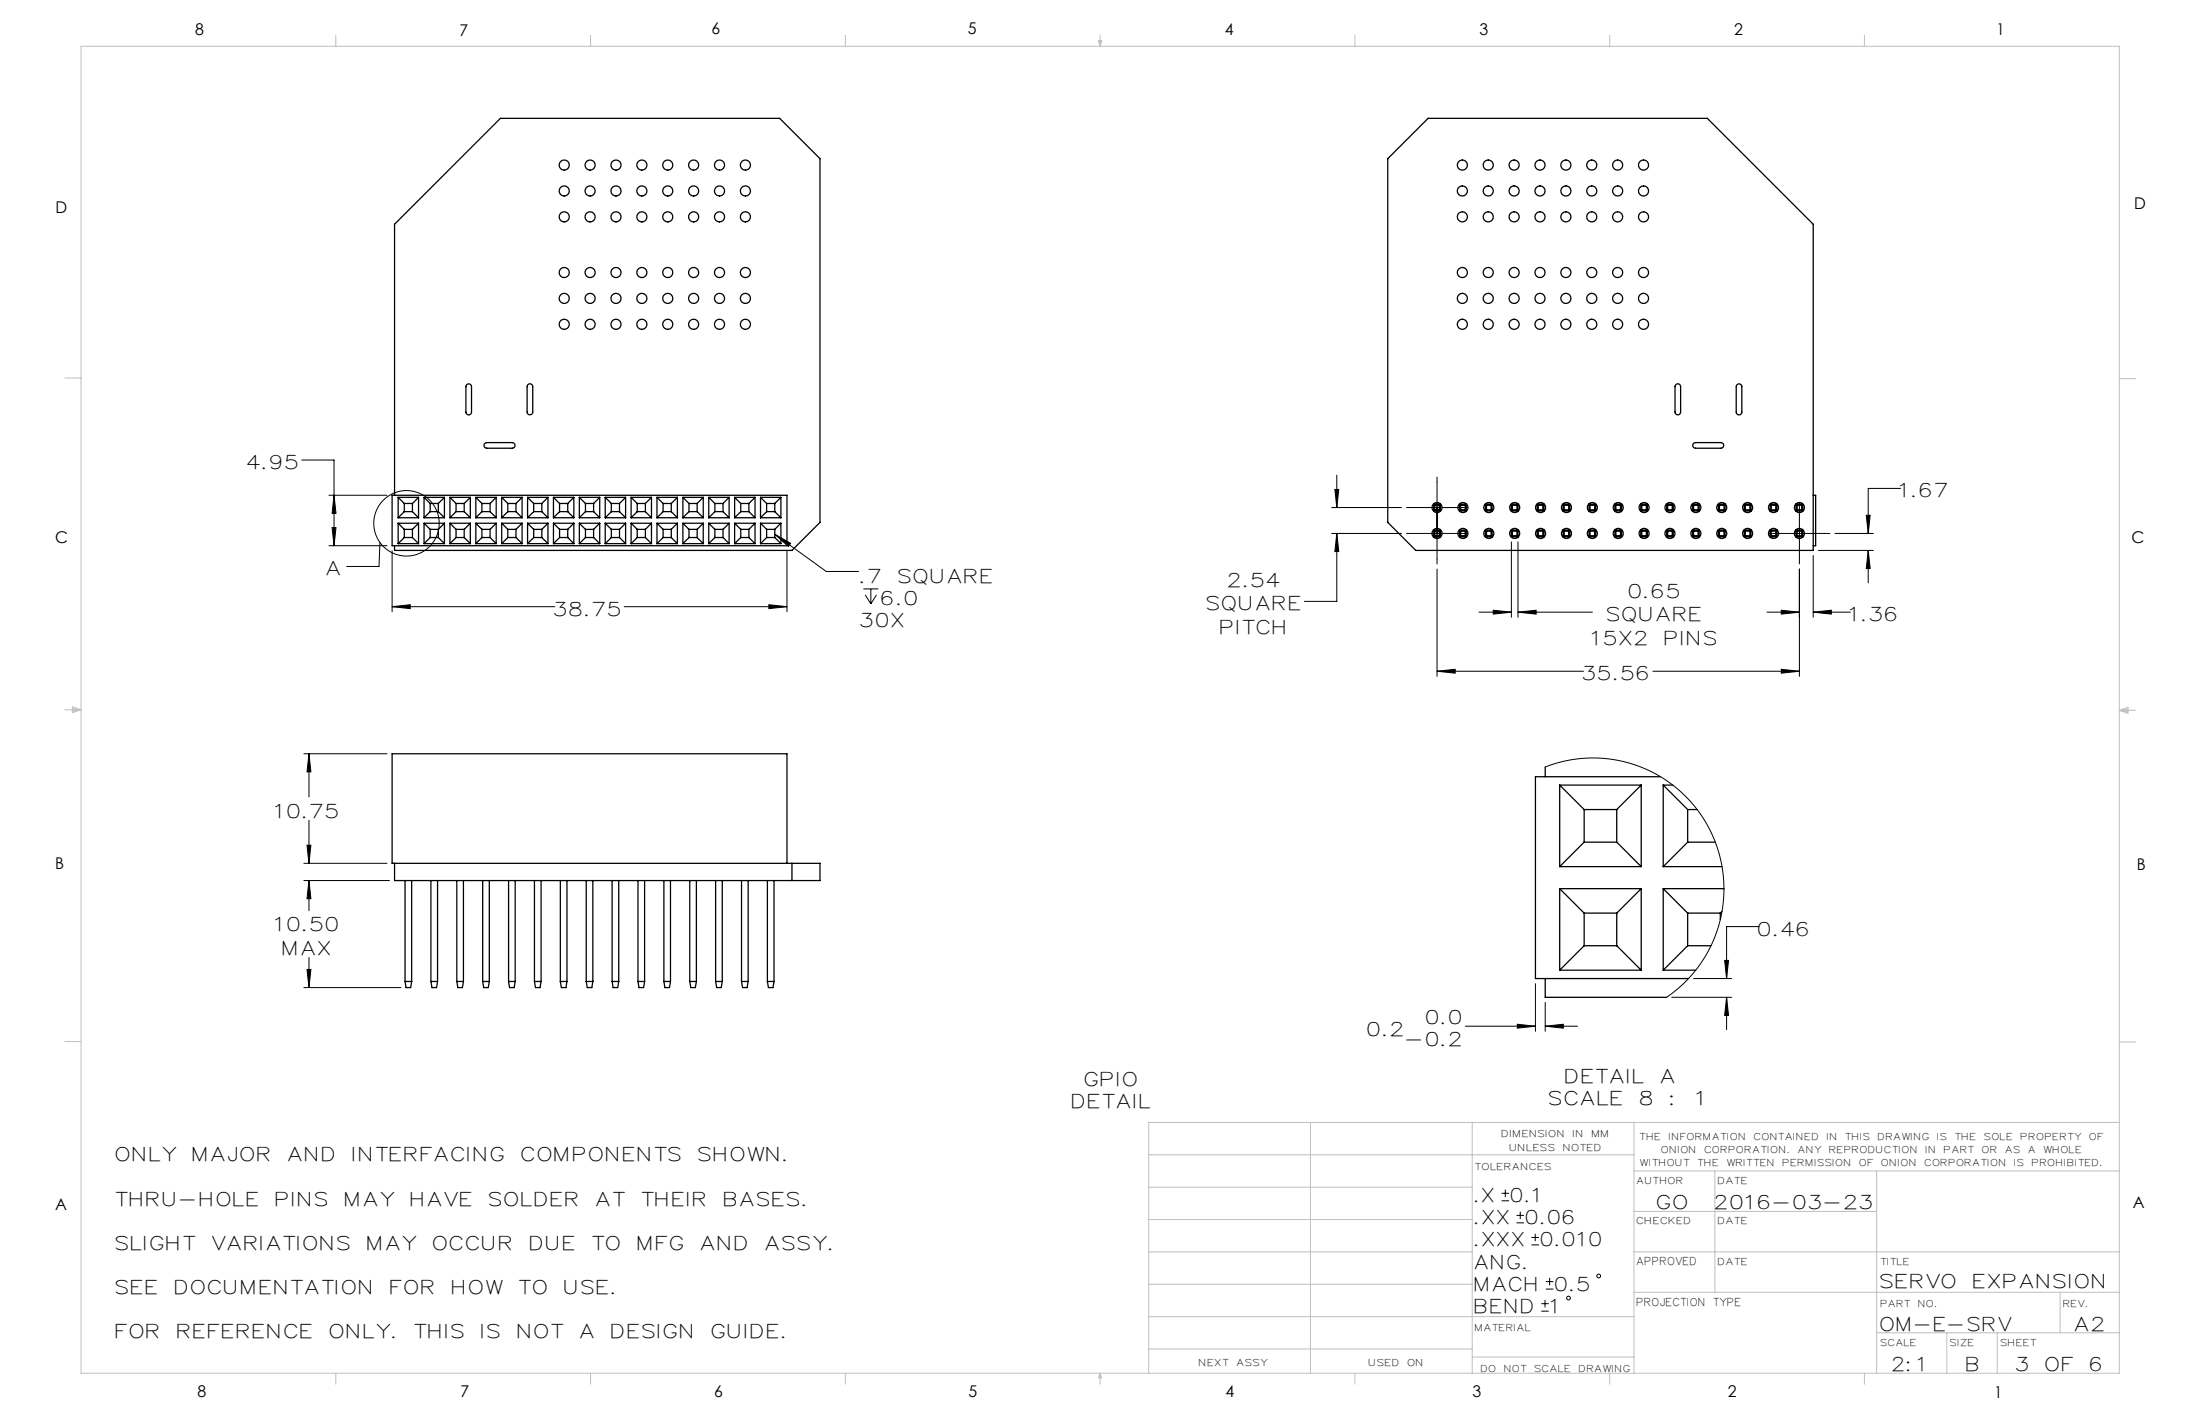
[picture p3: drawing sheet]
<svg xmlns="http://www.w3.org/2000/svg" width="432mm" height="279mm" viewBox="0 0 432 279" stroke-linecap="round" stroke-linejoin="round" font-family="sans-serif">
<g fill="none" stroke="#000" stroke-width=".2">
<path d="M59.2 90.3h6.4v16.8M64.6 97.2h11.4M65.6 97.2l.3 3.5h-.7zM261.4 99.6h13.7M262 96h.8l-.4 3.6zM262.4 93.2v6.4M277.1 99.6h10M282.1 94.6v15.1M353.2 99.7v10M373 95.8h-6.3v8.9M64.6 107.1h11.4M65.2 103.5h.7l-.3 3.6z"/>
<path d="M74.6 106.4l-.2 4.7h-6.4M77 119l3.5-.3v.7zM77 108.1v11.9M77 119h31.9M122.5 119h32M150.9 118.7l3.6 .3-3.6 .4zM152.1 104.8l3.1 1.8-.5 .6zM152.1 104.8l10.1 7.3h6.3M154.5 108.1v11.9M169.5 115.6h2.9M169.8 116.7l1.1 1.8M170.9 115.6v2.9"/>
<path d="M172 116.7l-1.1 1.8M261.4 104.7h13.7M262.4 104.7v13.3h-6.4M262.4 104.7l.4 3.5h-.8zM277.1 104.7h10M282.1 111.7v21M293.1 119.7l3.5 .4-3.5 .4zM296.6 106.3v14.8M297.9 106.3v14.8M348.2 104.7h10M349.6 119.7l3.6 .4-3.6 .4zM353.2 111.7v21"/>
<path d="M355.9 109v12.1M356.9 108h10.8M360.2 104.7h7.5M366.3 101.1h.8l-.4 3.6zM366.7 108v6.3M366.7 108l.4 3.6h-.8zM282.1 131.7h28.7M282.1 131.7l3.5-.4v.8zM290.3 120.1h6.3M297.9 120.1h14.6M297.9 120.1l3.6-.4v.8zM324.4 131.7h28.8"/>
<path d="M346.8 120.1h6.4M349.6 131.3l3.6 .4-3.6 .4zM355.9 120.1h7.3M355.9 120.1l3.5-.4v.8zM59.6 147.9h16.4M60.6 147.9v8.5M60.6 147.9l.4 3.5h-.7zM303.3 150.5l2.2-.8 2.2-.5 2.3-.3 2.2-.2 2.3 .1 2.3 .3 2.3 .4 2.4 .8 2.1 .9 2.1 1.1 1.9 1.2 2 1.6 1.6 1.6 1.5 1.7 1.5 2 1.2 2 .9 2 .9 2.3 .6 2.2 .4 2.3 .1 2.3v2.5l-.2 2.3-.5 2.4-.7 2.2-.8 2.1-1.2 2.3-1.2 1.9-1.5 1.9-1.6 1.7-1.7 1.5-1.8 1.4M59.6 169.4h16.4M59.6 172.8h16.8M60.3 165.8h.7l-.4 3.6zM60.6 160.9v8.5"/>
<path d="M60.6 172.8v5.9M60.6 172.8l.4 3.5h-.7zM59.6 193.8h19.1M60.3 190.2h.7l-.4 3.6zM60.6 187.9v5.9M301.4 193v9.4M303.3 196.7v5.7M328.1 195.7h11.8M332.4 192h7.5M338.5 188.4h.8l-.4 3.6zM338.9 195.7v6.3M338.9 195.7l.4 3.5h-.8z"/>
<path d="M345.2 181.8h-6.3v10.2M287.6 201.3h13.8M297.8 201l3.6 .3-3.6 .4zM303.3 201.3h6.3M303.3 201.3l3.5-.3v.7zM294.7 235.6h1.5M294.7 234.1h1.5M295.4 233.4v1.5M297.7 239.9h1.4M297.7 238.5h1.4M298.4 237.7v1.5M300.6 244.3h1.5"/>
<path d="M300.6 242.8h1.5M301.3 242.1v1.4M302.5 257.3h1.5M302.5 255.8h1.5M303.2 255.1v1.4M303.4 252.9h1.5M303.4 251.5h1.5M304.1 250.7v1.5"/>
<circle cx="79.8" cy="102.7" r="6.4"/>
<circle cx="307.9" cy="254.7" r=".37"/>
<circle cx="313.8" cy="250.4" r=".37"/>
</g>
<path d="M277.1 99.6h-1M282.1 99.7v-1M282.1 94.6v-1M287.1 99.6h.9M353.2 99.7v-1M277.1 104.7h-1M282.1 109.7v1M282.1 104.6v1M287.1 104.7h.9M348.2 104.7h-1M353.2 109.7v1M358.2 104.7h1" fill="none" stroke="#000" stroke-width=".2" stroke-dasharray="15.2 1.3 1.3 1.3"/>
<g fill="none" stroke="#c0c0c0" stroke-width=".2">
<path d="M15.9 9.1h400.1v260.3h-400.1zM65.9 6.9v2.2M115.9 6.9v2.2M165.9 6.9v2.2M215.6 8h.6l-.3 1.1zM215.7 8l.2 1.1M215.9 6.9v2.2M216 8l-.1 1.1M265.9 6.9v2.2M315.9 6.9v2.2M365.9 6.9v2.2M12.7 74.2h3.2"/>
<path d="M416 74.3h3.1M12.7 139.3h3.2M14.2 139l1.7 .3M14.2 138.7l1.7 .6-1.7 .5zM15.9 139.3l-1.7 .2M416 139.4h3.1M416 139.4l1.7-.6v1.1zM416 139.4l1.7 .2M417.7 139.1l-1.7 .3M12.7 204.4h3.2M416 204.5h3.1M225.5 226.6h95.2"/>
<path d="M225.5 239.3h63.5M225.5 232.9h63.5M257.2 220.2v49.2M289 220.2v49.2M320.7 220.2v49.2M320.7 237.7h47.6M320.7 229.8h95.3M336.6 229.8v23.8M368.3 229.8v39.6M416 220.2h-190.5v49.2M225.5 258.3h95.2M225.5 245.6h63.5"/>
<path d="M225.5 252h63.5M320.7 253.6h95.3M320.7 245.6h95.3M404.3 253.6v7.9M65.9 269.4v2.2M115.9 269.4v2.2M165.9 269.4v2.2M215.9 269.4v2.2M215.9 269.4l.3 .9h-.6zM225.5 264.7h63.5M265.9 269.4v2.2M289 266.3h31.7"/>
<path d="M315.9 269.4v2.2M365.9 269.4v2.2M368.3 261.5h47.7M382.1 261.5v7.9M392 261.5v7.9"/>
</g>
<g fill="#000">
<path d="M152.1 104.8l3.1 1.8-.5 .6z"/>
<path d="M65.6 97.2l.3 3.5h-.7zM65.2 103.5h.7l-.3 3.6zM77 119l3.5-.3v.7zM150.9 118.7l3.6 .3-3.6 .4zM297.8 201l3.6 .3-3.6 .4zM303.3 201.3l3.5-.3v.7zM338.5 188.4h.8l-.4 3.6zM338.9 195.7l.4 3.5h-.8zM60.6 147.9l.4 3.5h-.7zM60.3 165.8h.7l-.4 3.6zM60.6 172.8l.4 3.5h-.7zM60.3 190.2h.7l-.4 3.6zM349.6 119.7l3.6 .4-3.6 .4zM355.9 120.1l3.5-.4v.8zM366.3 101.1h.8l-.4 3.6zM366.7 108l.4 3.6h-.8zM262 96h.8l-.4 3.6zM262.4 104.7l.4 3.5h-.8zM293.1 119.7l3.5 .4-3.5 .4zM297.9 120.1l3.6-.4v.8zM282.1 131.7l3.5-.4v.8zM349.6 131.3l3.6 .4-3.6 .4z"/>
</g>
<g fill="none" stroke="#000" stroke-width=".25">
<path d="M272.4 31.1l7.9-7.9h54.8l20.8 20.8v64h-78l-5.5-5.5zM91.6 75.5a.55 .55 0 0 1 .6-.1 .55 .55 0 0 1 .3 .5v5a.55 .55 0 0 1-.5 .5 .55 .55 0 0 1-.6-.5v-5zM103.6 75.5a.55 .55 0 0 1 .6-.2 .55 .55 0 0 1 .4 .5v5a.55 .55 0 0 1-.6 .6 .55 .55 0 0 1-.5-.6v-5zM328.9 75.5a.55 .55 0 0 1 .6-.2 .55 .55 0 0 1 .4 .5v5a.55 .55 0 0 1-.6 .6 .55 .55 0 0 1-.5-.6v-5zM340.9 75.5a.55 .55 0 0 1 .6-.1 .55 .55 0 0 1 .4 .5v5a.55 .55 0 0 1-.6 .5 .55 .55 0 0 1-.5-.5v-5zM77 97.2h77.5v9.9h-77.5zM77.4 97.2v-53.2l20.8-20.8h54.8l7.9 7.9v71.4l-5.5 5.5h-78v-.9M78.1 97.6h4M78.1 97.6l1.2 1.2M78.1 97.6v4M79.3 98.8h1.6M79.3 98.8v1.6"/>
<path d="M80.9 98.8v1.6M82.1 97.6l-1.2 1.2M82.1 97.6v4M83.2 97.6h4M83.2 97.6v4M83.2 97.6l1.2 1.2M84.4 98.8h1.6M84.4 98.8v1.6M86 98.8v1.6M87.2 97.6v4M87.2 97.6l-1.2 1.2M88.3 97.6h4"/>
<path d="M88.3 97.6v4M88.3 97.6l1.2 1.2M89.5 98.8h1.6M89.5 98.8v1.6M91.1 98.8v1.6M92.3 97.6v4M92.3 97.6l-1.2 1.2M93.4 97.6h4M93.4 97.6v4M93.4 97.6l1.2 1.2M94.6 98.8h1.6M94.6 98.8v1.6"/>
<path d="M95.2 87l.3-.2h5a.55 .55 0 0 1 .6 .6 .55 .55 0 0 1-.6 .5h-5a.55 .55 0 0 1-.5-.3 .55 .55 0 0 1 .2-.6zM96.2 98.8v1.6M97.4 97.6v4M97.4 97.6l-1.2 1.2M98.5 97.6h4M98.5 97.6v4M98.5 97.6l1.2 1.2M99.7 98.8h1.6M99.7 98.8v1.6M101.3 98.8v1.6M102.5 97.6v4M102.5 97.6l-1.2 1.2"/>
<path d="M103.5 97.6h4M103.5 97.6l1.2 1.2M103.5 97.6v4M104.7 98.8h1.6M104.7 98.8v1.6M106.3 98.8v1.6M107.5 97.6v4M107.5 97.6l-1.2 1.2M108.6 97.6h4M108.6 97.6v4M108.6 97.6l1.2 1.2M109.8 98.8h1.6"/>
<path d="M109.8 98.8v1.6M111.4 98.8v1.6M112.6 97.6l-1.2 1.2M112.6 97.6v4M113.7 97.6h4M113.7 97.6v4M113.7 97.6l1.2 1.2M114.9 98.8h1.6M114.9 98.8v1.6M116.5 98.8v1.6M117.7 97.6l-1.2 1.2M117.7 97.6v4"/>
<path d="M118.8 97.6h4M118.8 97.6v4M118.8 97.6l1.2 1.2M120 98.8h1.6M120 98.8v1.6M121.6 98.8v1.6M122.8 97.6v4M122.8 97.6l-1.2 1.2M123.9 97.6h4M123.9 97.6l1.2 1.2M123.9 97.6v4M125.1 98.8h1.6"/>
<path d="M125.1 98.8v1.6M126.7 98.8v1.6M127.9 97.6l-1.2 1.2M127.9 97.6v4M128.9 97.6h4M128.9 97.6l1.2 1.2M128.9 97.6v4M130.1 98.8h1.6M130.1 98.8v1.6M131.7 98.8v1.6M132.9 97.6l-1.2 1.2M132.9 97.6v4"/>
<path d="M134 97.6h4M134 97.6v4M134 97.6l1.2 1.2M135.2 98.8h1.6M135.2 98.8v1.6M136.8 98.8v1.6M138 97.6l-1.2 1.2M138 97.6v4M139.1 97.6h4M139.1 97.6v4M139.1 97.6l1.2 1.2M140.3 98.8h1.6"/>
<path d="M140.3 98.8v1.6M141.9 98.8v1.6M143.1 97.6l-1.2 1.2M143.1 97.6v4M144.2 97.6l1.2 1.2M144.2 97.6h4M144.2 97.6v4M145.4 98.8h1.6M145.4 98.8v1.6M147 98.8v1.6M148.2 97.6l-1.2 1.2M148.2 97.6v4"/>
<path d="M149.3 97.6h4M149.3 97.6l1.2 1.2M149.3 97.6v4M150.5 98.8h1.6M150.5 98.8v1.6M152.1 98.8v1.6M153.3 97.6l-1.2 1.2M153.3 97.6v4M281.4 98.9h1.3M281.4 98.9v1.3M281.4 98.9l.2 .2M281.6 99.1h.9"/>
<path d="M281.6 99.1v.9M282.5 99.1v.9M282.7 98.9v1.3M282.7 98.9l-.2 .2M286.5 98.9h1.3M286.5 98.9l.2 .2M286.5 98.9v1.3M286.7 99.1h.9M286.7 99.1v.9M287.6 99.1v.9M287.8 98.9v1.3M287.8 98.9l-.2 .2"/>
<path d="M291.6 98.9h1.3M291.6 98.9v1.3M291.6 98.9l.2 .2M291.8 99.1h.9M291.8 99.1v.9M292.7 99.1v.9M292.9 98.9v1.3M292.9 98.9l-.2 .2M296.6 98.9h1.3M296.6 98.9l.2 .2M296.6 98.9v1.3M296.8 99.1h.9"/>
<path d="M296.8 99.1v.9M297.7 99.1v.9M297.9 98.9l-.2 .2M297.9 98.9v1.3M301.7 98.9h1.3M301.7 98.9v1.3M301.7 98.9l.2 .2M301.9 99.1h.9M301.9 99.1v.9M302.8 99.1v.9M303 98.9l-.2 .2M303 98.9v1.3"/>
<path d="M306.8 98.9h1.3M306.8 98.9l.2 .2M306.8 98.9v1.3M307 99.1h.9M307 99.1v.9M307.9 99.1v.9M308.1 98.9l-.2 .2M308.1 98.9v1.3M311.9 98.9h1.3M311.9 98.9l.2 .2M311.9 98.9v1.3M312.1 99.1h.9"/>
<path d="M312.1 99.1v.9M313 99.1v.9M313.2 98.9l-.2 .2M313.2 98.9v1.3M317 98.9h1.3M317 98.9v1.3M317 98.9l.2 .2M317.2 99.1h.9M317.2 99.1v.9M318.1 99.1v.9M318.3 98.9l-.2 .2M318.3 98.9v1.3"/>
<path d="M322 98.9h1.3M322 98.9l.2 .2M322 98.9v1.3M322.2 99.1h.9M322.2 99.1v.9M323.1 99.1v.9M323.3 98.9l-.2 .2M323.3 98.9v1.3M327.1 98.9h1.3M327.1 98.9v1.3M327.1 98.9l.2 .2M327.3 99.1h.9"/>
<path d="M327.3 99.1v.9M328.2 99.1v.9M328.4 98.9l-.2 .2M328.4 98.9v1.3M332.2 98.9h1.3M332.2 98.9v1.3M332.2 98.9l.2 .2M332.4 87l.4-.2h5a.55 .55 0 0 1 .5 .6 .55 .55 0 0 1-.5 .5h-5a.55 .55 0 0 1-.5-.3 .55 .55 0 0 1 .1-.6zM332.4 99.1h.9M332.4 99.1v.9M333.3 99.1v.9M333.5 98.9l-.2 .2"/>
<path d="M333.5 98.9v1.3M337.3 98.9h1.3M337.3 98.9v1.3M337.3 98.9l.2 .2M337.5 99.1h.9M337.5 99.1v.9M338.4 99.1v.9M338.6 98.9l-.2 .2M338.6 98.9v1.3M342.4 98.9h1.3M342.4 98.9v1.3M342.4 98.9l.2 .2"/>
<path d="M342.6 99.1h.9M342.6 99.1v.9M343.5 99.1v.9M343.7 98.9l-.2 .2M343.7 98.9v1.3M347.4 98.9h1.3M347.4 98.9v1.3M347.4 98.9l.2 .2M347.6 99.1h.9M347.6 99.1v.9M348.5 99.1v.9M348.7 98.9v1.3"/>
<path d="M348.7 98.9l-.2 .2M352.5 98.9l.2 .2M352.5 98.9h1.3M352.5 98.9v1.3M352.7 99.1h.9M352.7 99.1v.9M353.6 99.1v.9M353.8 98.9l-.2 .2M353.8 98.9v1.3M355.9 97.2h.5v9.9h-.5M78.1 101.6h4M78.1 106.7h4"/>
<path d="M78.1 102.7v4M78.1 102.7h4M78.1 102.7l1.2 1.2M79.3 100.4h1.6M79.3 105.5h1.6M79.3 100.4l-1.2 1.2M79.3 103.9h1.6M79.3 105.5l-1.2 1.2M79.3 103.9v1.6M80.9 100.4l1.2 1.2M80.9 103.9v1.6M80.9 105.5l1.2 1.2"/>
<path d="M82.1 102.7v4M82.1 102.7l-1.2 1.2M83.2 101.6h4M83.2 106.7h4M83.2 102.7l1.2 1.2M83.2 102.7v4M83.2 102.7h4M84.4 100.4h1.6M84.4 105.5h1.6M84.4 103.9h1.6M84.4 105.5l-1.2 1.2M84.4 103.9v1.6"/>
<path d="M84.4 100.4l-1.2 1.2M86 105.5l1.2 1.2M86 103.9v1.6M86 100.4l1.2 1.2M87.2 102.7v4M87.2 102.7l-1.2 1.2M88.3 101.6h4M88.3 106.7h4M88.3 102.7h4M88.3 102.7v4M88.3 102.7l1.2 1.2M89.5 100.4h1.6"/>
<path d="M89.5 105.5h1.6M89.5 103.9h1.6M89.5 100.4l-1.2 1.2M89.5 105.5l-1.2 1.2M89.5 103.9v1.6M91.1 105.5l1.2 1.2M91.1 103.9v1.6M91.1 100.4l1.2 1.2M92.3 102.7v4M92.3 102.7l-1.2 1.2M93.4 101.6h4M93.4 106.7h4"/>
<path d="M93.4 102.7v4M93.4 102.7h4M93.4 102.7l1.2 1.2M94.6 100.4h1.6M94.6 105.5h1.6M94.6 103.9h1.6M94.6 105.5l-1.2 1.2M94.6 100.4l-1.2 1.2M94.6 103.9v1.6M96.2 105.5l1.2 1.2M96.2 103.9v1.6M96.2 100.4l1.2 1.2"/>
<path d="M97.4 102.7v4M97.4 102.7l-1.2 1.2M98.5 101.6h4M98.5 106.7h4M98.5 102.7h4M98.5 102.7v4M98.5 102.7l1.2 1.2M99.7 100.4h1.6M99.7 105.5h1.6M99.7 103.9h1.6M99.7 100.4l-1.2 1.2M99.7 105.5l-1.2 1.2"/>
<path d="M99.7 103.9v1.6M101.3 100.4l1.2 1.2M101.3 103.9v1.6M101.3 105.5l1.2 1.2M102.5 102.7v4M102.5 102.7l-1.2 1.2M103.5 101.6h4M103.5 106.7h4M103.5 102.7v4M103.5 102.7h4M103.5 102.7l1.2 1.2M104.7 100.4h1.6"/>
<path d="M104.7 105.5l-1.2 1.2M104.7 105.5h1.6M104.7 103.9h1.6M104.7 100.4l-1.2 1.2M104.7 103.9v1.6M106.3 105.5l1.2 1.2M106.3 100.4l1.2 1.2M106.3 103.9v1.6M107.5 102.7l-1.2 1.2M107.5 102.7v4M108.6 101.6h4M108.6 106.7h4"/>
<path d="M108.6 102.7l1.2 1.2M108.6 102.7h4M108.6 102.7v4M109.8 100.4h1.6M109.8 100.4l-1.2 1.2M109.8 105.5h1.6M109.8 105.5l-1.2 1.2M109.8 103.9h1.6M109.8 103.9v1.6M111.4 105.5l1.2 1.2M111.4 100.4l1.2 1.2M111.4 103.9v1.6"/>
<path d="M112.6 102.7l-1.2 1.2M112.6 102.7v4M113.7 101.6h4M113.7 106.7h4M113.7 102.7v4M113.7 102.7h4M113.7 102.7l1.2 1.2M114.9 100.4h1.6M114.9 105.5h1.6M114.9 100.4l-1.2 1.2M114.9 105.5l-1.2 1.2M114.9 103.9h1.6"/>
<path d="M114.9 103.9v1.6M116.5 105.5l1.2 1.2M116.5 100.4l1.2 1.2M116.5 103.9v1.6M117.7 102.7v4M117.7 102.7l-1.2 1.2M118.8 101.6h4M118.8 106.7h4M118.8 102.7h4M118.8 102.7v4M118.8 102.7l1.2 1.2M120 100.4h1.6"/>
<path d="M120 105.5h1.6M120 105.5l-1.2 1.2M120 100.4l-1.2 1.2M120 103.9h1.6M120 103.9v1.6M121.6 105.5l1.2 1.2M121.6 100.4l1.2 1.2M121.6 103.9v1.6M122.8 102.7l-1.2 1.2M122.8 102.7v4M123.9 101.6h4M123.9 106.7h4"/>
<path d="M123.9 102.7v4M123.9 102.7h4M123.9 102.7l1.2 1.2M125.1 100.4h1.6M125.1 105.5h1.6M125.1 100.4l-1.2 1.2M125.1 103.9v1.6M125.1 105.5l-1.2 1.2M125.1 103.9h1.6M126.7 100.4l1.2 1.2M126.7 103.9v1.6M126.7 105.5l1.2 1.2"/>
<path d="M127.9 102.7v4M127.9 102.7l-1.2 1.2M128.9 101.6h4M128.9 106.7h4M128.9 102.7l1.2 1.2M128.9 102.7v4M128.9 102.7h4M130.1 100.4h1.6M130.1 105.5h1.6M130.1 105.5l-1.2 1.2M130.1 100.4l-1.2 1.2M130.1 103.9v1.6"/>
<path d="M130.1 103.9h1.6M131.7 105.5l1.2 1.2M131.7 100.4l1.2 1.2M131.7 103.9v1.6M132.9 102.7l-1.2 1.2M132.9 102.7v4M134 101.6h4M134 106.7h4M134 102.7l1.2 1.2M134 102.7v4M134 102.7h4M135.2 100.4h1.6"/>
<path d="M135.2 105.5h1.6M135.2 100.4l-1.2 1.2M135.2 105.5l-1.2 1.2M135.2 103.9v1.6M135.2 103.9h1.6M136.8 105.5l1.2 1.2M136.8 100.4l1.2 1.2M136.8 103.9v1.6M138 102.7l-1.2 1.2M138 102.7v4M139.1 101.6h4M139.1 106.7h4"/>
<path d="M139.1 102.7h4M139.1 102.7v4M139.1 102.7l1.2 1.2M140.3 105.5l-1.2 1.2M140.3 100.4h1.6M140.3 105.5h1.6M140.3 100.4l-1.2 1.2M140.3 103.9h1.6M140.3 103.9v1.6M141.9 105.5l1.2 1.2M141.9 103.9v1.6M141.9 100.4l1.2 1.2"/>
<path d="M143.1 102.7l-1.2 1.2M143.1 102.7v4M144.2 101.6h4M144.2 106.7h4M144.2 102.7v4M144.2 102.7h4M144.2 102.7l1.2 1.2M145.4 100.4l-1.2 1.2M145.4 100.4h1.6M145.4 105.5h1.6M145.4 105.5l-1.2 1.2M145.4 103.9h1.6"/>
<path d="M145.4 103.9v1.6M147 100.4l1.2 1.2M147 103.9v1.6M147 105.5l1.2 1.2M148.2 102.7v4M148.2 102.7l-1.2 1.2M149.3 101.6h4M149.3 106.7h4M149.3 102.7h4M149.3 102.7v4M149.3 102.7l1.2 1.2M150.5 100.4h1.6"/>
<path d="M150.5 105.5h1.6M150.5 100.4l-1.2 1.2M150.5 103.9h1.6M150.5 105.5l-1.2 1.2M150.5 103.9v1.6M152.1 100.4l1.2 1.2M152.1 103.9v1.6M152.1 105.5l1.2 1.2M153.3 102.7v4M153.3 102.7l-1.2 1.2M281.4 105.3h1.3M281.4 104h1.3"/>
<path d="M281.4 100.2h1.3M281.4 104v1.3M281.4 104l.2 .2M281.6 104.2h.9M281.6 105.1h.9M281.6 100h.9M281.6 104.2v.9M281.6 105.1l-.2 .2M281.6 100l-.2 .2M282.5 100l.2 .2M282.5 104.2v.9M282.5 105.1l.2 .2"/>
<path d="M282.7 104l-.2 .2M282.7 104v1.3M286.5 105.3h1.3M286.5 104h1.3M286.5 100.2h1.3M286.5 104l.2 .2M286.5 104v1.3M286.7 104.2h.9M286.7 105.1h.9M286.7 100h.9M286.7 104.2v.9M286.7 105.1l-.2 .2"/>
<path d="M286.7 100l-.2 .2M287.6 100l.2 .2M287.6 104.2v.9M287.6 105.1l.2 .2M287.8 104l-.2 .2M287.8 104v1.3M291.6 105.3h1.3M291.6 104v1.3M291.6 104l.2 .2M291.6 104h1.3M291.6 100.2h1.3M291.8 104.2v.9"/>
<path d="M291.8 104.2h.9M291.8 105.1h.9M291.8 105.1l-.2 .2M291.8 100h.9M291.8 100l-.2 .2M292.7 104.2v.9M292.7 105.1l.2 .2M292.7 100l.2 .2M292.9 104l-.2 .2M292.9 104v1.3M296.6 105.3h1.3M296.6 104h1.3"/>
<path d="M296.6 100.2h1.3M296.6 104l.2 .2M296.6 104v1.3M296.8 104.2h.9M296.8 105.1h.9M296.8 100l-.2 .2M296.8 100h.9M296.8 105.1l-.2 .2M296.8 104.2v.9M297.7 104.2v.9M297.7 100l.2 .2M297.7 105.1l.2 .2"/>
<path d="M297.9 104l-.2 .2M297.9 104v1.3M301.7 105.3h1.3M301.7 104h1.3M301.7 100.2h1.3M301.7 104v1.3M301.7 104l.2 .2M301.9 104.2h.9M301.9 105.1h.9M301.9 100h.9M301.9 105.1l-.2 .2M301.9 100l-.2 .2"/>
<path d="M301.9 104.2v.9M302.8 104.2v.9M302.8 100l.2 .2M302.8 105.1l.2 .2M303 104l-.2 .2M303 104v1.3M306.8 105.3h1.3M306.8 104h1.3M306.8 100.2h1.3M306.8 104l.2 .2M306.8 104v1.3M307 104.2h.9"/>
<path d="M307 105.1h.9M307 100h.9M307 100l-.2 .2M307 105.1l-.2 .2M307 104.2v.9M307.9 104.2v.9M307.9 100l.2 .2M307.9 105.1l.2 .2M308.1 104v1.3M308.1 104l-.2 .2M311.9 105.3h1.3M311.9 104h1.3"/>
<path d="M311.9 100.2h1.3M311.9 104v1.3M311.9 104l.2 .2M312.1 104.2h.9M312.1 105.1h.9M312.1 105.1l-.2 .2M312.1 100h.9M312.1 100l-.2 .2M312.1 104.2v.9M313 104.2v.9M313 100l.2 .2M313 105.1l.2 .2"/>
<path d="M313.2 104l-.2 .2M313.2 104v1.3M317 105.3h1.3M317 104h1.3M317 100.2h1.3M317 104l.2 .2M317 104v1.3M317.2 104.2h.9M317.2 105.1h.9M317.2 100l-.2 .2M317.2 100h.9M317.2 105.1l-.2 .2"/>
<path d="M317.2 104.2v.9M318.1 104.2v.9M318.1 100l.2 .2M318.1 105.1l.2 .2M318.3 104v1.3M318.3 104l-.2 .2M322 105.3h1.3M322 104h1.3M322 100.2h1.3M322 104v1.3M322 104l.2 .2M322.2 104.2h.9"/>
<path d="M322.2 105.1h.9M322.2 100h.9M322.2 100l-.2 .2M322.2 105.1l-.2 .2M322.2 104.2v.9M323.1 105.1l.2 .2M323.1 104.2v.9M323.1 100l.2 .2M323.3 104l-.2 .2M323.3 104v1.3M327.1 105.3h1.3M327.1 104h1.3"/>
<path d="M327.1 100.2h1.3M327.1 104v1.3M327.1 104l.2 .2M327.3 104.2h.9M327.3 105.1h.9M327.3 100h.9M327.3 105.1l-.2 .2M327.3 104.2v.9M327.3 100l-.2 .2M328.2 104.2v.9M328.2 100l.2 .2M328.2 105.1l.2 .2"/>
<path d="M328.4 104l-.2 .2M328.4 104v1.3M332.2 105.3h1.3M332.2 104h1.3M332.2 100.2h1.3M332.2 104v1.3M332.2 104l.2 .2M332.4 104.2h.9M332.4 105.1h.9M332.4 100h.9M332.4 105.1l-.2 .2M332.4 100l-.2 .2"/>
<path d="M332.4 104.2v.9M333.3 100l.2 .2M333.3 104.2v.9M333.3 105.1l.2 .2M333.5 104l-.2 .2M333.5 104v1.3M337.3 105.3h1.3M337.3 104h1.3M337.3 100.2h1.3M337.3 104v1.3M337.3 104l.2 .2M337.5 105.1l-.2 .2"/>
<path d="M337.5 104.2h.9M337.5 105.1h.9M337.5 100h.9M337.5 100l-.2 .2M337.5 104.2v.9M338.4 100l.2 .2M338.4 105.1l.2 .2M338.4 104.2v.9M338.6 104l-.2 .2M338.6 104v1.3M342.4 104v1.3M342.4 105.3h1.3"/>
<path d="M342.4 104h1.3M342.4 104l.2 .2M342.4 100.2h1.3M342.6 104.2v.9M342.6 100l-.2 .2M342.6 104.2h.9M342.6 105.1h.9M342.6 100h.9M342.6 105.1l-.2 .2M343.5 100l.2 .2M343.5 105.1l.2 .2M343.5 104.2v.9"/>
<path d="M343.7 104l-.2 .2M343.7 104v1.3M347.4 104l.2 .2M347.4 105.3h1.3M347.4 104h1.3M347.4 100.2h1.3M347.4 104v1.3M347.6 105.1l-.2 .2M347.6 104.2h.9M347.6 105.1h.9M347.6 100h.9M347.6 104.2v.9"/>
<path d="M347.6 100l-.2 .2M348.5 105.1l.2 .2M348.5 104.2v.9M348.5 100l.2 .2M348.7 104l-.2 .2M348.7 104v1.3M352.5 105.3h1.3M352.5 104h1.3M352.5 100.2h1.3M352.5 104l.2 .2M352.5 104v1.3M352.7 100l-.2 .2"/>
<path d="M352.7 104.2h.9M352.7 105.1h.9M352.7 100h.9M352.7 104.2v.9M352.7 105.1l-.2 .2M353.6 104.2v.9M353.6 100l.2 .2M353.6 105.1l.2 .2M353.8 104v1.3M353.8 104l-.2 .2M303.3 150.5v1.9M306.1 154l4.8 4.8"/>
<path d="M306.1 154h16M306.1 154v16M310.9 158.8h6.4M310.9 158.8v6.4M317.3 158.8v6.4M322.1 154l-4.8 4.8M322.1 154v16M325.9 152.4h-24.5v39.6h30M326.4 154h1.9M326.4 154v16M326.4 154l4.8 4.8M331.2 158.8v6.4"/>
<path d="M331.2 158.8h1.9M77.4 169.4v3.4h83.5v-3.4h-83.9v-21.5h77.5v21.5M79.5 172.8v19.8M80.8 172.8v19.8M84.6 172.8v19.8M85.9 172.8v19.8M89.7 172.8v19.8M91 172.8v19.8M94.7 172.8v19.8M96 172.8v19.8M99.8 172.8v19.8M101.1 172.8v19.8"/>
<path d="M104.9 172.8v19.8M106.2 172.8v19.8M110 172.8v19.8M111.3 172.8v19.8M115.1 172.8v19.8M116.4 172.8v19.8M120.1 172.8v19.8M121.4 172.8v19.8M125.2 172.8v19.8M126.5 172.8v19.8M130.3 172.8v19.8M131.6 172.8v19.8"/>
<path d="M135.4 172.8v19.8M136.7 172.8v19.8M140.5 172.8v19.8M141.8 172.8v19.8M145.5 172.8v19.8M146.8 172.8v19.8M150.6 172.8v19.8M151.9 172.8v19.8M155.4 169.4v3.4M306.1 170h16M306.1 174.4v16M306.1 174.4h16"/>
<path d="M306.1 174.4l4.8 4.8M310.9 165.2l-4.8 4.8M310.9 165.2h6.4M310.9 179.2h6.4M310.9 179.2v6.4M317.3 165.2l4.8 4.8M317.3 179.2v6.4M322.1 174.4v16M322.1 174.4l-4.8 4.8M326.4 170h11.6M326.4 174.4v16M326.4 174.4h12"/>
<path d="M326.4 174.4l4.8 4.8M331.2 165.2h5.5M331.2 179.2h6.4M331.2 179.2v6.4M331.2 165.2l-4.8 4.8M337.6 179.2v1.3M338 178.8l-.4 .4M79.5 192.6l.2 1.2h.9l.2-1.2M79.5 192.6h1.3M84.6 192.6l.2 1.2h.9l.2-1.2M84.6 192.6h1.3M89.7 192.6l.2 1.2h.9l.2-1.2"/>
<path d="M89.7 192.6h1.3M94.7 192.6l.2 1.2h.9l.2-1.2M94.7 192.6h1.3M99.8 192.6l.2 1.2h.9l.2-1.2M99.8 192.6h1.3M104.9 192.6l.2 1.2h.9l.2-1.2M104.9 192.6h1.3M110 192.6l.2 1.2h.9l.2-1.2M110 192.6h1.3M115.1 192.6l.2 1.2h.9l.2-1.2M115.1 192.6h1.3M120.1 192.6l.2 1.2h.9l.2-1.2"/>
<path d="M120.1 192.6h1.3M125.2 192.6l.2 1.2h.9l.2-1.2M125.2 192.6h1.3M130.3 192.6l.2 1.2h.9l.2-1.2M130.3 192.6h1.3M135.4 192.6l.2 1.2h.9l.2-1.2M135.4 192.6h1.3M140.5 192.6l.2 1.2h.9l.2-1.2M140.5 192.6h1.3M145.5 192.6l.2 1.2h.9l.2-1.2M145.5 192.6h1.3M150.6 192.6l.2 1.2h.9l.2-1.2"/>
<path d="M150.6 192.6h1.3M303.3 192v3.7h23.8M306.1 190.4h16M310.9 185.6h6.4M310.9 185.6l-4.8 4.8M317.3 185.6l4.8 4.8M326.4 190.4h6.4M331.2 185.6l-4.8 4.8M331.2 185.6h4.6"/>
<circle cx="110.7" cy="37.5" r=".99"/>
<circle cx="110.7" cy="32.4" r=".99"/>
<circle cx="115.8" cy="37.5" r=".99"/>
<circle cx="115.8" cy="32.4" r=".99"/>
<circle cx="120.9" cy="37.5" r=".99"/>
<circle cx="120.9" cy="32.4" r=".99"/>
<circle cx="126" cy="37.5" r=".99"/>
<circle cx="126" cy="32.4" r=".99"/>
<circle cx="131.1" cy="32.4" r=".99"/>
<circle cx="131.1" cy="37.5" r=".99"/>
<circle cx="136.1" cy="37.5" r=".99"/>
<circle cx="136.1" cy="32.4" r=".99"/>
<circle cx="141.2" cy="32.4" r=".99"/>
<circle cx="141.2" cy="37.5" r=".99"/>
<circle cx="146.3" cy="32.4" r=".99"/>
<circle cx="146.3" cy="37.5" r=".99"/>
<circle cx="287" cy="37.5" r=".99"/>
<circle cx="287" cy="32.4" r=".99"/>
<circle cx="292.1" cy="37.5" r=".99"/>
<circle cx="292.1" cy="32.4" r=".99"/>
<circle cx="297.2" cy="37.5" r=".99"/>
<circle cx="297.2" cy="32.4" r=".99"/>
<circle cx="302.3" cy="37.5" r=".99"/>
<circle cx="302.3" cy="32.4" r=".99"/>
<circle cx="307.3" cy="37.5" r=".99"/>
<circle cx="307.3" cy="32.4" r=".99"/>
<circle cx="312.4" cy="37.5" r=".99"/>
<circle cx="312.4" cy="32.4" r=".99"/>
<circle cx="317.5" cy="37.5" r=".99"/>
<circle cx="317.5" cy="32.4" r=".99"/>
<circle cx="322.6" cy="32.4" r=".99"/>
<circle cx="322.6" cy="37.5" r=".99"/>
<circle cx="110.7" cy="58.6" r=".99"/>
<circle cx="110.7" cy="42.5" r=".99"/>
<circle cx="110.7" cy="53.5" r=".99"/>
<circle cx="115.8" cy="42.5" r=".99"/>
<circle cx="115.8" cy="53.5" r=".99"/>
<circle cx="115.8" cy="58.6" r=".99"/>
<circle cx="120.9" cy="53.5" r=".99"/>
<circle cx="120.9" cy="58.6" r=".99"/>
<circle cx="120.9" cy="42.5" r=".99"/>
<circle cx="126" cy="58.6" r=".99"/>
<circle cx="126" cy="42.5" r=".99"/>
<circle cx="126" cy="53.5" r=".99"/>
<circle cx="131.1" cy="58.6" r=".99"/>
<circle cx="131.1" cy="42.5" r=".99"/>
<circle cx="131.1" cy="53.5" r=".99"/>
<circle cx="136.1" cy="58.6" r=".99"/>
<circle cx="136.1" cy="53.5" r=".99"/>
<circle cx="136.1" cy="42.5" r=".99"/>
<circle cx="141.2" cy="42.5" r=".99"/>
<circle cx="141.2" cy="53.5" r=".99"/>
<circle cx="141.2" cy="58.6" r=".99"/>
<circle cx="146.3" cy="58.6" r=".99"/>
<circle cx="146.3" cy="53.5" r=".99"/>
<circle cx="146.3" cy="42.5" r=".99"/>
<circle cx="287" cy="58.6" r=".99"/>
<circle cx="287" cy="53.5" r=".99"/>
<circle cx="287" cy="42.5" r=".99"/>
<circle cx="292.1" cy="42.5" r=".99"/>
<circle cx="292.1" cy="53.5" r=".99"/>
<circle cx="292.1" cy="58.6" r=".99"/>
<circle cx="297.2" cy="58.6" r=".99"/>
<circle cx="297.2" cy="53.5" r=".99"/>
<circle cx="297.2" cy="42.5" r=".99"/>
<circle cx="302.3" cy="58.6" r=".99"/>
<circle cx="302.3" cy="53.5" r=".99"/>
<circle cx="302.3" cy="42.5" r=".99"/>
<circle cx="307.3" cy="58.6" r=".99"/>
<circle cx="307.3" cy="42.5" r=".99"/>
<circle cx="307.3" cy="53.5" r=".99"/>
<circle cx="312.4" cy="53.5" r=".99"/>
<circle cx="312.4" cy="58.6" r=".99"/>
<circle cx="312.4" cy="42.5" r=".99"/>
<circle cx="317.5" cy="58.6" r=".99"/>
<circle cx="317.5" cy="53.5" r=".99"/>
<circle cx="317.5" cy="42.5" r=".99"/>
<circle cx="322.6" cy="53.5" r=".99"/>
<circle cx="322.6" cy="42.5" r=".99"/>
<circle cx="322.6" cy="58.6" r=".99"/>
<circle cx="110.7" cy="63.6" r=".99"/>
<circle cx="115.8" cy="63.6" r=".99"/>
<circle cx="120.9" cy="63.6" r=".99"/>
<circle cx="126" cy="63.6" r=".99"/>
<circle cx="131.1" cy="63.6" r=".99"/>
<circle cx="136.1" cy="63.6" r=".99"/>
<circle cx="141.2" cy="63.6" r=".99"/>
<circle cx="146.3" cy="63.6" r=".99"/>
<circle cx="287" cy="63.6" r=".99"/>
<circle cx="292.1" cy="63.6" r=".99"/>
<circle cx="297.2" cy="63.6" r=".99"/>
<circle cx="302.3" cy="63.6" r=".99"/>
<circle cx="307.3" cy="63.6" r=".99"/>
<circle cx="312.4" cy="63.6" r=".99"/>
<circle cx="317.5" cy="63.6" r=".99"/>
<circle cx="322.6" cy="63.6" r=".99"/>
<circle cx="282.1" cy="99.6" r=".99"/>
<circle cx="287.1" cy="99.6" r=".99"/>
<circle cx="292.2" cy="99.6" r=".99"/>
<circle cx="297.3" cy="99.6" r=".99"/>
<circle cx="302.4" cy="99.6" r=".99"/>
<circle cx="307.5" cy="99.6" r=".99"/>
<circle cx="312.5" cy="99.6" r=".99"/>
<circle cx="317.6" cy="99.6" r=".99"/>
<circle cx="322.7" cy="99.6" r=".99"/>
<circle cx="327.8" cy="99.6" r=".99"/>
<circle cx="332.9" cy="99.6" r=".99"/>
<circle cx="337.9" cy="99.6" r=".99"/>
<circle cx="343" cy="99.6" r=".99"/>
<circle cx="348.1" cy="99.6" r=".99"/>
<circle cx="353.2" cy="99.6" r=".99"/>
<circle cx="282.1" cy="104.7" r=".99"/>
<circle cx="287.1" cy="104.7" r=".99"/>
<circle cx="292.2" cy="104.7" r=".99"/>
<circle cx="297.3" cy="104.7" r=".99"/>
<circle cx="302.4" cy="104.7" r=".99"/>
<circle cx="307.5" cy="104.7" r=".99"/>
<circle cx="312.5" cy="104.7" r=".99"/>
<circle cx="317.6" cy="104.7" r=".99"/>
<circle cx="322.7" cy="104.7" r=".99"/>
<circle cx="327.8" cy="104.7" r=".99"/>
<circle cx="332.9" cy="104.7" r=".99"/>
<circle cx="337.9" cy="104.7" r=".99"/>
<circle cx="343" cy="104.7" r=".99"/>
<circle cx="348.1" cy="104.7" r=".99"/>
<circle cx="353.2" cy="104.7" r=".99"/>
</g>
<g font-size="3.7">
<text x="48.6" y="92">4.95</text>
<text x="373" y="97.6">1.67</text>
<text x="64.2" y="112.8">A</text>
<text x="169.1" y="114.4">.7</text>
<text x="173.2" y="118.7">6.0</text>
<text x="176.5" y="114.4">SQUARE</text>
<text x="237" y="119.8">SQUARE</text>
<text x="241.2" y="115.2">2.54</text>
<text x="319.8" y="117.3">0.65</text>
<text x="108.9" y="120.8">38.75</text>
<text x="169.1" y="123">30X</text>
<text x="239.7" y="124.4">PITCH</text>
<text x="315.6" y="121.9">SQUARE</text>
<text x="363.2" y="121.9">1.36</text>
<text x="312.5" y="126.5">15X2</text>
<text x="326.9" y="126.5">PINS</text>
<text x="310.8" y="133.5">35.56</text>
<text x="54.1" y="160.4">10.75</text>
<text x="54.1" y="182.8">10.50</text>
<text x="345.2" y="183.6">0.46</text>
<text x="55.6" y="187.3">MAX</text>
<text x="268.6" y="203.3">0.2</text>
<text x="280" y="200.8">0.0</text>
<text x="276.1" y="205.2">-0.2</text>
<text x="213.1" y="213.1">GPIO</text>
<text x="307.4" y="212.5">DETAIL</text>
<text x="326.1" y="212.5">A</text>
<text x="210.6" y="217.4">DETAIL</text>
<text x="304.2" y="216.8">SCALE</text>
<text x="322.1" y="216.8">8</text>
<text x="328" y="216.8">:</text>
<text x="333.1" y="216.8">1</text>
<text x="22.9" y="227.9">ONLY</text>
<text x="38" y="227.9">MAJOR</text>
<text x="56.7" y="227.9">AND</text>
<text x="69.4" y="227.9">INTERFACING</text>
<text x="102.5" y="227.9">COMPONENTS</text>
<text x="137.2" y="227.9">SHOWN.</text>
<text x="22.9" y="236.5">THRU-HOLE</text>
<text x="54.3" y="236.5">PINS</text>
<text x="67.9" y="236.5">MAY</text>
<text x="80.7" y="236.5">HAVE</text>
<text x="96.2" y="236.5">SOLDER</text>
<text x="117.2" y="236.5">AT</text>
<text x="126.1" y="236.5">THEIR</text>
<text x="142.2" y="236.5">BASES.</text>
<text x="289.6" y="235.9">.X</text>
<text x="296.7" y="235.9">0.1</text>
<text x="325.4" y="237.1">GO</text>
<text x="336.7" y="237.1">2016-03-23</text>
<text x="22.9" y="245.2">SLIGHT</text>
<text x="41.7" y="245.2">VARIATIONS</text>
<text x="72.3" y="245.2">MAY</text>
<text x="85.1" y="245.2">OCCUR</text>
<text x="104.2" y="245.2">DUE</text>
<text x="116.4" y="245.2">TO</text>
<text x="125.3" y="245.2">MFG</text>
<text x="137.7" y="245.2">AND</text>
<text x="150.4" y="245.2">ASSY.</text>
<text x="289.6" y="244.6">.XXX</text>
<text x="289.6" y="240.2">.XX</text>
<text x="299.6" y="240.2">0.06</text>
<text x="302.6" y="244.6">0.010</text>
<text x="289.6" y="248.9">ANG.</text>
<text x="22.9" y="253.9">SEE</text>
<text x="34.5" y="253.9">DOCUMENTATION</text>
<text x="76.8" y="253.9">FOR</text>
<text x="88.9" y="253.9">HOW</text>
<text x="102" y="253.9">TO</text>
<text x="110.9" y="253.9">USE.</text>
<text x="289.6" y="257.6">BEND</text>
<text x="289.6" y="253.2">MACH</text>
<text x="304.5" y="257.6">1</text>
<text x="305.4" y="253.2">0.5</text>
<text x="369.2" y="252.8">SERVO</text>
<text x="387.5" y="252.8">EXPANSION</text>
<text x="22.9" y="262.5">FOR</text>
<text x="35" y="262.5">REFERENCE</text>
<text x="64.9" y="262.5">ONLY.</text>
<text x="81.5" y="262.5">THIS</text>
<text x="94.6" y="262.5">IS</text>
<text x="101.7" y="262.5">NOT</text>
<text x="114" y="262.5">A</text>
<text x="120.2" y="262.5">DESIGN</text>
<text x="139.8" y="262.5">GUIDE.</text>
<text x="369.2" y="261.2">OM-E-SRV</text>
<text x="407.4" y="261.2">A2</text>
<text x="371.6" y="269.1">2:1</text>
<text x="386.1" y="269.1">B</text>
<text x="395.9" y="269.1">3</text>
<text x="401.6" y="269.1">OF</text>
<text x="410.4" y="269.1">6</text>
</g>
<g font-size="3.2">
<text x="38.3" y="6.9">8</text>
<text x="90.2" y="7">7</text>
<text x="139.7" y="6.8">6</text>
<text x="190" y="6.8">5</text>
<text x="240.4" y="6.8">4</text>
<text x="290.4" y="6.9">3</text>
<text x="340.4" y="6.8">2</text>
<text x="391.9" y="6.9">1</text>
<text x="10.9" y="41.8">D</text>
<text x="418.9" y="41">D</text>
<text x="10.9" y="106.5">C</text>
<text x="418.4" y="106.6">C</text>
<text x="10.8" y="170.4">B</text>
<text x="419.4" y="170.8">B</text>
<text x="10.8" y="237.4">A</text>
<text x="418.6" y="237">A</text>
<text x="38.8" y="274.1">8</text>
<text x="90.4" y="274.1">7</text>
<text x="140.2" y="274.1">6</text>
<text x="190.1" y="274.1">5</text>
<text x="240.5" y="274.1">4</text>
<text x="289" y="274.1">3</text>
<text x="339.1" y="274.1">2</text>
<text x="391.4" y="274.4">1</text>
</g>
<g font-size="2.1">
<text x="321.3" y="248.2">APPROVED</text>
<text x="321.3" y="256.3">PROJECTION TYPE</text>
</g>
<g font-size="1.8">
<text x="294.9" y="223.2">DIMENSION</text>
<text x="296.4" y="225.8">UNLESS</text>
<text x="306.9" y="225.8">NOTED</text>
<text x="308.8" y="223.2">IN</text>
<text x="312.5" y="223.2">MM</text>
<text x="321.9" y="223.6">THE</text>
<text x="326.2" y="226.2">ONION</text>
<text x="327.7" y="223.6">INFORMATION</text>
<text x="334.7" y="226.2">CORPORATION.</text>
<text x="344.4" y="223.6">CONTAINED</text>
<text x="353" y="226.2">ANY</text>
<text x="358.7" y="223.6">IN</text>
<text x="359.1" y="226.2">REPRODUCTION</text>
<text x="362.3" y="223.6">THIS</text>
<text x="368.7" y="223.6">DRAWING</text>
<text x="378.1" y="226.2">IN</text>
<text x="380.4" y="223.6">IS</text>
<text x="381.7" y="226.2">PART</text>
<text x="383.8" y="223.6">THE</text>
<text x="389.1" y="226.2">OR</text>
<text x="389.6" y="223.6">SOLE</text>
<text x="393.7" y="226.2">AS</text>
<text x="396.7" y="223.6">PROPERTY</text>
<text x="398.2" y="226.2">A</text>
<text x="401.2" y="226.2">WHOLE</text>
<text x="410.2" y="223.6">OF</text>
<text x="289.6" y="229.5">TOLERANCES</text>
<text x="321.3" y="232.2">AUTHOR</text>
<text x="322" y="228.8">WITHOUT</text>
<text x="333.3" y="228.8">THE</text>
<text x="337.3" y="232.2">DATE</text>
<text x="339" y="228.8">WRITTEN</text>
<text x="350" y="228.8">PERMISSION</text>
<text x="365" y="228.8">OF</text>
<text x="369.4" y="228.8">ONION</text>
<text x="377.9" y="228.8">CORPORATION</text>
<text x="395.5" y="228.8">IS</text>
<text x="398.9" y="228.8">PROHIBITED.</text>
<text x="321.3" y="240.1">CHECKED</text>
<text x="337.3" y="240.1">DATE</text>
<text x="337.3" y="248.2">DATE</text>
<text x="369.2" y="248.2">TITLE</text>
<text x="369.2" y="256.4">PART</text>
<text x="376.6" y="256.4">NO.</text>
<text x="405.1" y="256.4">REV.</text>
<text x="289.6" y="261.1">MATERIAL</text>
<text x="235.4" y="268">NEXT</text>
<text x="242.8" y="268">ASSY</text>
<text x="268.8" y="268">USED</text>
<text x="276.4" y="268">ON</text>
<text x="290.8" y="269.1">DO</text>
<text x="295.3" y="269.1">NOT</text>
<text x="301.3" y="269.1">SCALE</text>
<text x="310" y="269.1">DRAWING</text>
<text x="369.2" y="264">SCALE</text>
<text x="382.8" y="264">SIZE</text>
<text x="392.8" y="264">SHEET</text>
</g>
</svg>
